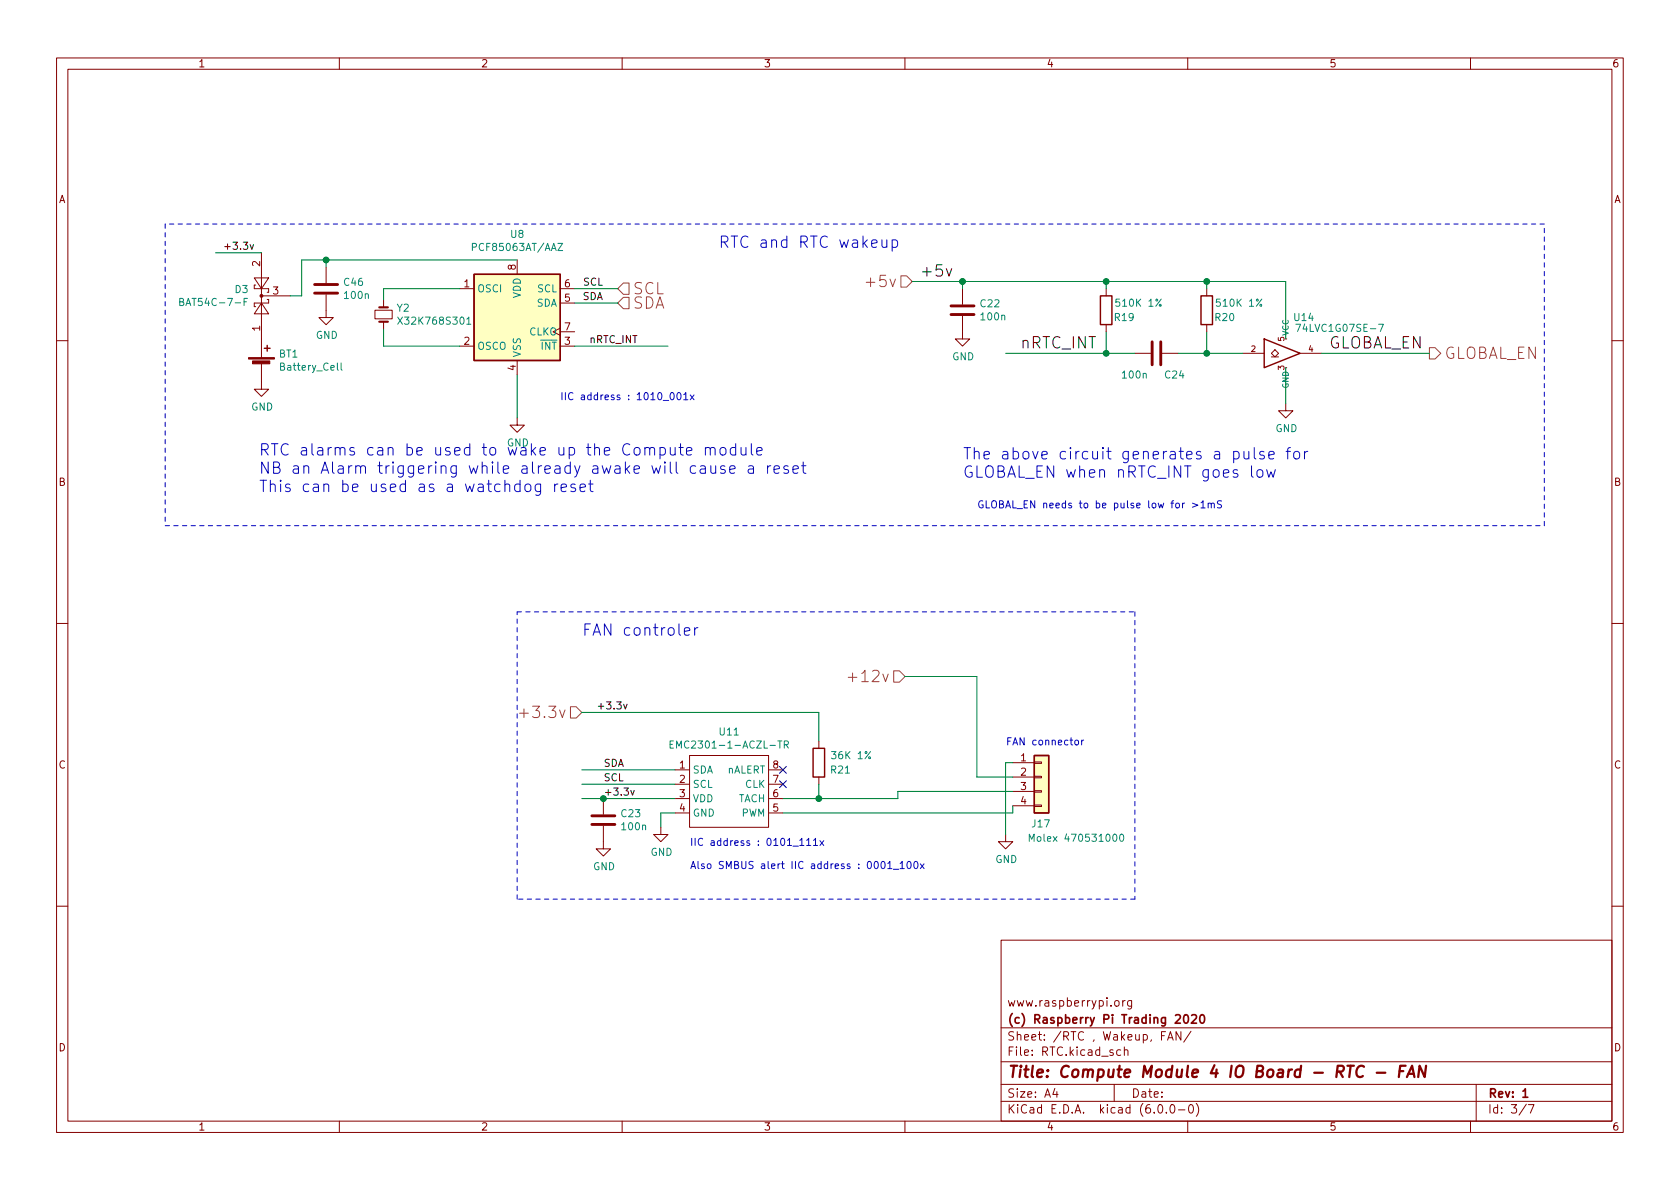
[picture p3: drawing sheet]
<svg xmlns="http://www.w3.org/2000/svg" width="297mm" height="210mm" viewBox="0 0 297 210" stroke-linecap="round" stroke-linejoin="round" font-family="sans-serif">
<g fill="none" stroke="#840000" stroke-width=".18">
<path d="M10 10.2h277v190.1h-277zM12 12.2h273v186.1h-273zM60 10.2v2M110 10.2v2M160 10.2v2M210 10.2v2M260 10.2v2M45 49.1h2.5l-1.3 1.9zM45.2 50.4h-.2v.6h2.5v.7h-.3M46.2 53.6l1.3 1.9h-2.5zM46.2 44.7v18.5M46.2 52.3h5.1"/>
<path d="M47.2 53h.3v.6h-2.5v.6h.2M57.7 52.1v4.1h1.2l-1.2 1.2-1.3-1.2h1.3M57.7 47.3v2.8M66.3 54.9h3v1.5h-3zM67.8 53.1v1.3M67.8 56.9v1.3M81.3 51h2.5M91.4 46v2.5M99.1 58l-1.3 .7 1.3 .6M99.1 51h2.5M99.1 53.6h2.5M99.1 58.7h2.5"/>
<path d="M170.2 55.9v4h1.2l-1.2 1.3-1.3-1.3h1.3M170.2 51v2.8M195.6 51v1.3M195.6 57.4v1.3M213.4 51v1.3M213.4 57.4v1.3M10 60.2h2M46.2 64.3v4.5h1.3l-1.3 1.3-1.2-1.3h1.2M81.3 61.2h2.5M91.4 73.9v1.3h1.3l-1.3 1.2-1.2-1.2h1.2M91.4 63.7v2.6M99.1 61.2h2.5"/>
<path d="M200.7 62.5h2.8M205.5 62.5h2.8M219.7 62.5h3.8M224.8 62.5l.6-.7 .7 .7-.7 .6zM224.8 63.1h1.3M227.3 71.4v1.2h1.3l-1.3 1.3-1.2-1.3h1.2M229.9 62.5h3.8M285 60.2h2M10 110.2h2M285 110.2h2M119.4 136.1h2.5M119.4 138.7h2.5"/>
<path d="M121.9 133.6h14v12.7h-14zM135.9 136.1h2.5M135.9 138.7h2.5M144.8 131.1v1.2M144.8 137.4v1.3M179.1 134.9h3.8M179.1 137.4h3.8M179.1 139.9h3.8M182.9 139.8h1.2v.3h-1.2zM182.9 137.3h1.2v.2h-1.2zM182.9 134.7h1.2v.3h-1.2zM106.7 146v4.1h1.2l-1.2 1.3-1.3-1.3h1.3"/>
<path d="M106.7 141.2v2.8M116.8 146.3v1.3h1.3l-1.3 1.2-1.2-1.2h1.2M119.4 141.2h2.5M119.4 143.8h2.5M135.9 141.2h2.5M135.9 143.8h2.5M177.8 147.6v1.2h1.3l-1.3 1.3-1.3-1.3h1.3M179.1 142.5h3.8M182.9 142.4h1.2v.2h-1.2zM10 160.2h2M177 166.3h108v32h-108zM197.2 177l.4-.1 .3 .3v.4l-.3 .3h-.4l-.1-.3v-.4z"/>
<path d="M198.5 176.9v1M198.9 176.9l-.3 .1-.1 .2M200.1 176.9v1.2l-.3 .3h-.4M200.1 177l-.5-.1-.2 .3v.4l.1 .3h.6M285 160.2h2M60 198.3v2M110 198.3v2M160 198.3v2M177 194.8h108M177 191.8h108M177 187.8h108M177 181.8h108"/>
<path d="M186.5 192.5l-.4 1h1M186.9 193v1M197 191.8v3M198.1 185.7l-.4-.1-.3 .3v.4l.2 .3h.5M198.8 185.8l.2-.2 .4 .1v.9M198.8 185.1v1.5M204.9 195.4l.2-.1a.81 .81 0 0 1 .6 .7 .81 .81 0 0 1-.3 .8h-.2a.81 .81 0 0 1-.6-.6 .81 .81 0 0 1 .3-.8zM205.4 183.1h.5M206.1 182.4h-.7v1.5M206.2 196.7v.1M206.4 183.9l.5-1.5 .5 1.5M206.6 183.5h.7"/>
<path d="M207.1 195.4l.1-.1a.81 .81 0 0 1 .6 .7 .81 .81 0 0 1-.3 .8h-.1a.81 .81 0 0 1-.6-.6 .81 .81 0 0 1 .3-.8zM208.4 196.3h1.1M208.8 182.4v1.5l-.9-1.5v1.5M210 198.3v2M210.4 195.4l.1-.1a.81 .81 0 0 1 .6 .7 .81 .81 0 0 1-.3 .8h-.2a.81 .81 0 0 1-.5-.6 .81 .81 0 0 1 .3-.8zM210.6 182.4l-1.3 1.9M211.5 195.1a1.72 1.72 0 0 1 0 2.3M260 198.3v2M261 191.8v6.5M269.9 195.3l-1.3 1.9M270.2 195.3h1l-.6 1.5"/>
</g>
<path d="M207.8 179.6l.6-.2 .2 .2 .1 .3-.9 1h.9M209.4 179.6l.2-.2a.81 .81 0 0 1 .6 .7 .81 .81 0 0 1-.3 .8h-.1a.81 .81 0 0 1-.4-1.3zM210.7 179.6l.6-.2 .2 .2 .1 .3-1 1h1M212.3 179.6l.2-.2a.81 .81 0 0 1 .6 .7 .81 .81 0 0 1-.3 .8h-.2a.81 .81 0 0 1-.3-1.3zM269.3 193l.4-.5v1.5M269.3 194h.8" fill="none" stroke="#840000" stroke-width=".3"/>
<path d="M241.2 188.7a.88 .88 0 0 0-1-.1 .88 .88 0 0 0-.4 1 .69 .69 0 0 0 .3 .8 .69 .69 0 0 0 .9-.1M243.4 189.7h1.5M247.5 189.4h.6M248.5 188.5h-.9l-.3 2M248.8 190.5l.9-2 .4 2M249 189.9h1M252.1 188.5l-.2 2-.9-2-.2 2" fill="none" stroke="#840000" stroke-width=".4"/>
<path d="M83.8 48.5h15.3v15.2h-15.3zM194.6 52.3h2v5.1h-2zM212.3 52.3h2.1v5.1h-2.1zM223.5 59.9l6.4 2.6-6.4 2.5zM46.7 61.6h1.1M47.2 61.1v1M143.8 132.3h2v5.1h-2zM182.9 133.6h2.5v10.2h-2.5z" fill="none" stroke="#840000" stroke-width=".25"/>
<g fill="none" stroke="#008484" stroke-width=".18">
<path d="M31.8 53.4l.5-.1 .1-.2v-.2l-.6-.1v1.2h.5l.1-.1 .1-.3-.3-.2M43.2 53.4h.4M43.8 52.8h-.6v1.2M70.3 56.1l.9 1.2M71.2 56.1l-.9 1.2M82.5 56.4l.4-.3v1.2M82.5 57.3h.8M98.6 43h.9l-.9 1.3h.9M229.1 57.3h.9l-.6 1.3M243.7 57.3h.9l-.5 1.3M60.3 64.2v1.1l.2 .2M118.5 131.6h.4"/>
<path d="M119.1 131h-.6v1.3h.6M137.5 131h.7M138.7 131.7l.6-.1 .1-.2-.1-.3-.6-.1v1.3M139 131.7l.4 .6M182 148.8v-1.3l.4 .9 .4-.9v1.3M198.1 147.6l.2-.1a.68 .68 0 0 1 .4 .6 .68 .68 0 0 1-.4 .7 .84 .84 0 0 1-.2-1.2z"/>
</g>
<path d="M55.6 51.8h4.1M55.6 50.3h4.1M168.1 55.6h4.1M168.1 54.1h4.1M203.7 60.4v4.1M205.2 60.4v4.1M104.6 145.8h4.1M104.6 144.3h4.1" fill="none" stroke="#840000" stroke-width=".51"/>
<path d="M67.1 56.9h1.5M67.1 54.4h1.5" fill="none" stroke="#840000" stroke-width=".38"/>
<g fill="#840000" stroke="#840000" stroke-width=".18">
<path d="M43.9 63.2h4.6v.3h-4.6z"/>
<path d="M44.7 63.8h3v.5h-3z"/>
<circle cx="46.2" cy="52.3" r=".25"/>
</g>
<g fill="#ffffc2" stroke="#ffffc2" stroke-width=".18">
<path d="M83.8 48.5h15.3v15.2h-15.3z"/>
<path d="M182.9 133.6h2.5v10.2h-2.5z"/>
</g>
<path d="M109.2 51l1-1h1v2.1h-1zM110.2 52.6h1v2h-1l-1-1zM159.3 48.8h1l1 1-1 1h-1zM252.7 61.5h1l1 1-1 1h-1zM150 119.8h1.5M158 118.6h1l1 1-1 1h-1zM91.9 126.1h1.5M100.9 125h1l1 1-1 1h-1z" fill="none" stroke="#848400" stroke-width=".18"/>
<path d="M44.2 43.3l.3 .8 .3-.8M167.3 47.5l.5 1.3 .5-1.3M110.3 124.5l.3 .9 .3-.9M111.5 139.8l.3 .8 .3-.8" fill="none" stroke="#000" stroke-width=".18"/>
<g fill="none" stroke="#0000c2" stroke-width=".18">
<path d="M155.9 42.4l.1 1.3a.54 .54 0 0 0 .8-.1M156.8 42.4v1.3M157.7 42.5l.6-.1 .4 .4v.6l-.2 .3h-.2h-.6M157.7 42.4v2M118.5 79.1l.1 1.3a.55 .55 0 0 0 .8-.1M118.6 69.5l.2-.1a.68 .68 0 0 1 .4 .7 .68 .68 0 0 1-.4 .6l-.2-.1-.1-.4zM119.4 79.1v1.4M119.8 69.5l.2-.1a.68 .68 0 0 1 .4 .7 .68 .68 0 0 1-.4 .6l-.2-.1-.1-.4zM120 79.1h.8M120.3 78.5v1.7l.1 .2 .4 .1M120.9 69.8l.4-.4v1.3M120.9 70.7h.7"/>
<path d="M121.4 79.8l.9-.2-.1-.4-.5-.1-.3 .3 .1 1 .2 .1 .5-.1M122 69.8l.7 .9M122.7 69.8l-.7 .9M124.7 79.3a.5 .5 0 0 1 .9 .1v1.1M124.7 79.1v1.4M125.6 79.4l.3-.3 .4 .1 .1 1.3M127.4 79.3a.54 .54 0 0 1 .5-.2 .54 .54 0 0 1 .5 .4v.6a.54 .54 0 0 1-.6 .4 .54 .54 0 0 1-.5-.4zM130.1 79.2l-.6-.1-.4 .4v.6l.2 .3 .2 .1 .6-.1M130.1 78.5v2M131 79.1l.1 1.3a.54 .54 0 0 0 .8-.1M131.9 79.1v1.4M132.8 78.5v1.7l.3 .3"/>
<path d="M133.8 79.8l1-.2-.1-.4-.6-.1-.3 .3 .1 1 .2 .1 .6-.1M219.9 79.8l.1 1.3a.55 .55 0 0 0 .8-.1M220.8 79.8v1.4M221.8 79.2v1.7l.2 .3M223.5 79.9l-.5-.1-.3 .3 .1 .3 .7 .2 .1 .2-.1 .3-.2 .1-.6-.1M227.4 79.8h.8M228.2 79.2h-.4l-.1 .2v1.8M230.6 79.8v1.4M231.2 79.8a.51 .51 0 0 0-.6 .4M92.9 85.8a.54 .54 0 0 1 .5-.2 .54 .54 0 0 1 .5 .4v.5a.54 .54 0 0 1-.6 .4 .54 .54 0 0 1-.5-.4zM95.6 85.6v1.6a.54 .54 0 0 1-.9 .3M95.6 85.7l-.6-.1-.4 .4v.5l.2 .3 .2 .1 .6-.1"/>
<path d="M98.1 85.6v1.3M98.6 85.6a.51 .51 0 0 0-.5 .4M99.2 86.3l1-.2-.1-.4-.6-.1-.3 .3 .1 .9 .2 .1 .6-.1M101.7 85.7l-.5-.1-.3 .3 .1 .3 .7 .2 .1 .1-.1 .3-.2 .1-.6-.1M102.6 86.3l.9-.2-.1-.4-.6-.1-.2 .3v.9l.2 .1 .6-.1M104.1 85.6h.7M104.4 84.9v1.7l.1 .2 .3 .1M123.9 82.5l.2-.1 .5 .1 .1 1.2M124.7 82.8l-.6 .1a.39 .39 0 0 0-.3 .4 .39 .39 0 0 0 .3 .4l.6-.1M125.7 82.4l.1 1.2a.55 .55 0 0 0 .7-.1M126.5 82.4v1.3M128.2 82.5l-.5-.1-.3 .2 .1 .3 .7 .2 .1 .2-.1 .3-.2 .1-.6-.1"/>
<path d="M129 83l1-.2-.1-.3-.6-.1-.3 .2 .1 1 .2 .1 .6-.1M132.4 82.5l.2-.1 .5 .1 .1 1.2M133.2 82.8l-.6 .1a.39 .39 0 0 0-.3 .4 .39 .39 0 0 0 .3 .4l.6-.1M135.7 82.4v1.3M136.3 82.4a.51 .51 0 0 0-.6 .3M136.9 83l.9-.2-.1-.3-.6-.1-.2 .2 .1 1 .1 .1 .6-.1M139.3 82.5l-.4-.1-.3 .2 .1 .3 .6 .2 .1 .2-.1 .3-.1 .1-.6-.1M140.2 83l1-.2-.1-.3-.6-.1-.3 .2 .1 1 .2 .1 .6-.1M141.7 82.4h.8M142 81.7v1.7l.1 .2 .4 .1M209.4 89l-.3 .2M210.8 89l1 .3-1 .4"/>
<path d="M212.3 88.9l.4-.4v1.3M212.3 89.8h.8M213.6 89.1l.2-.1h.3l.1 .8M213.6 89v.8M214.2 89.2l.1-.2h.3l.1 .8M216 88.6l-.5-.1-.2 .3 .1 .3 .5 .2v.4l-.2 .1h-.4M221.3 82.4v1.7l.3 .3M222.3 83.2a.54 .54 0 0 1 .6-.2 .54 .54 0 0 1 .4 .4v.6a.54 .54 0 0 1-.5 .4 .54 .54 0 0 1-.6-.4zM224 83.1l.3 1.3 .4-1 .4 1 .4-1.3M224.3 80.5l1-.2-.1-.4-.6-.1-.3 .3 .1 1 .2 .1 .6-.1M228.8 80a.54 .54 0 0 1 .6-.2 .54 .54 0 0 1 .4 .4v.6a.54 .54 0 0 1-.5 .4 .54 .54 0 0 1-.6-.4zM121 111.7l1-.2-.1-.4-.6-.1-.3 .3 .1 .9 .2 .1 .6-.1"/>
<path d="M122.8 111v1.3M123.4 111a.51 .51 0 0 0-.6 .4M190.2 130.9h.3l.2 .2v.4l-.2 .2h-.3l-.2-.2zM191.2 130.9v.8M191.6 130.9l-.4 .2M141.4 149.5h.7M142.6 148.6l.4-.4v1.3M142.6 149.5h.7M143.8 148.6l.4-.4v1.3M143.8 149.5h.8M145 148.7l.6 .8M145.6 148.7l-.6 .8"/>
<path d="M155.9 152.4l.2-.1a.68 .68 0 0 1 .4 .7 .68 .68 0 0 1-.4 .6l-.2-.1-.1-.4zM157 152.7l.3-.4v1.3M157 153.6h.7M157.9 153.7h1M159.2 152.7l.3-.4v1.3M159.2 153.6h.7M160.5 152.4l.2-.1a.68 .68 0 0 1 .4 .7 .68 .68 0 0 1-.4 .6l-.2-.1-.1-.4zM161.7 152.4l.2-.1a.68 .68 0 0 1 .4 .7 .68 .68 0 0 1-.4 .6l-.2-.1-.1-.4zM162.7 152.8l.7 .8M163.4 152.8l-.7 .8"/>
</g>
<path d="M29.2 39.6v53.4M273 39.6h-243.8M29.2 93h243.8M273 93v-53.4M91.4 108.2h109.3M200.7 108.2v50.8M91.4 159v-50.8M200.7 159h-109.3" fill="none" stroke="#0000c2" stroke-width=".18" stroke-dasharray=".8 .8"/>
<g fill="none" stroke="#008400" stroke-width=".18">
<path d="M38.1 44.7h8.1M57.7 46v1.3M67.8 58.2v3h13.5M81.3 51h-13.5v2.1M91.4 46h-38.1v6.3h-2M101.6 51h7.6M101.6 53.6h7.6M161.3 49.8h66v10.1M170.2 49.8v1.2M195.6 49.8v1.2M195.6 58.7v3.8M213.4 49.8v1.2"/>
<path d="M213.4 58.7v3.8M91.4 66.3v7.6M101.6 61.2h16.5M177.8 62.5h22.9M208.3 62.5h11.4M227.3 65v6.4M233.7 62.5h19M160 119.6h12.7v17.8h6.4M102.9 126h41.9v5.1M102.9 138.7h16.5M102.9 136.1h16.5M144.8 138.7v2.5"/>
<path d="M179.1 139.9h-20.4v1.3h-20.3M179.1 134.9h-1.3v12.7M102.9 141.2h16.5M119.4 143.8h-2.6v2.5M179.1 142.5v1.3h-40.7"/>
</g>
<path d="M137.8 135.5l1.2 1.2M137.8 138.1l1.2 1.2M139 135.5l-1.2 1.2M139 138.1l-1.2 1.2" fill="none" stroke="#000084" stroke-width=".18"/>
<g fill="#008400" stroke="#008400" stroke-width=".18">
<circle cx="144.8" cy="141.2" r=".51"/>
<circle cx="57.7" cy="46" r=".51"/>
<circle cx="106.7" cy="141.2" r=".51"/>
<circle cx="195.6" cy="49.8" r=".51"/>
<circle cx="213.4" cy="49.8" r=".51"/>
<circle cx="213.4" cy="62.5" r=".51"/>
<circle cx="170.2" cy="49.8" r=".51"/>
<circle cx="195.6" cy="62.5" r=".51"/>
</g>
<g font-size="2.8" fill="#0000c2">
<text x="127" y="43.8">RTC and RTC wakeup</text>
<text x="45.7" y="80.6">RTC alarms can be used to wake up the Compute module</text>
<text x="45.7" y="83.8">NB an Alarm triggering while already awake will cause a reset</text>
<text x="170.2" y="81.3">The above circuit generates a pulse for</text>
<text x="45.7" y="87">This can be used as a watchdog reset</text>
<text x="170.2" y="84.5">GLOBAL_EN when nRTC_INT goes low</text>
<text x="102.9" y="112.4">FAN controler</text>
</g>
<g font-size="2.8" fill="#848400">
<text x="111.8" y="52.1">SCL</text>
<text x="153.9" y="50.8">+5v</text>
<text x="111.8" y="54.6">SDA</text>
<text x="255.3" y="63.5">GLOBAL_EN</text>
<text x="151.1" y="120.6">+12v</text>
<text x="93.2" y="127">+3.3v</text>
</g>
<g font-size="2.8">
<text x="162.6" y="48.9">+5v</text>
<text x="180.3" y="61.6">nRTC_INT</text>
<text x="234.9" y="61.6">GLOBAL_EN</text>
</g>
<text font-size="2.8" fill="#840000" x="178" y="190.6">Title: Compute Module 4 IO Board - RTC - FAN</text>
<g font-size="2.1" fill="#840000">
<text x="178" y="178">www.raspberrypi.org</text>
<text x="178" y="184">Sheet: /RTC , Wakeup, FAN/</text>
<text x="178" y="181">(c) Raspberry Pi Trading 2020</text>
<text x="178" y="186.7">File: RTC.kicad_sch</text>
<text x="178" y="196.9">KiCad E.D.A. kicad (6.0.0-0)</text>
<text x="178" y="194.1">Size: A4</text>
<text x="200" y="194.1">Date:</text>
<text x="263" y="194.1">Rev: 1</text>
<text x="263" y="196.9">Id: 3/7</text>
</g>
<g font-size="1.8" fill="#840000">
<text x="35" y="11.9">1</text>
<text x="85" y="11.9">2</text>
<text x="135" y="11.9">3</text>
<text x="185" y="11.9">4</text>
<text x="235" y="11.9">5</text>
<text x="285" y="11.9">6</text>
<text x="10.3" y="35.9">A</text>
<text x="285.3" y="35.9">A</text>
<text x="46" y="47.1" transform="rotate(-90 46 47.1)">2</text>
<text x="91.2" y="47.7" transform="rotate(-90 91.2 47.7)">8</text>
<text x="48.3" y="52.1">3</text>
<text x="82.1" y="50.8">1</text>
<text x="99.8" y="53.3">5</text>
<text x="99.8" y="50.8">6</text>
<text x="46" y="58.5" transform="rotate(-90 46 58.5)">1</text>
<text x="99.8" y="58.4">7</text>
<text x="82.1" y="61">2</text>
<text x="91.2" y="65.5" transform="rotate(-90 91.2 65.5)">4</text>
<text x="99.8" y="61">3</text>
<text x="10.3" y="85.9">B</text>
<text x="285.3" y="85.9">B</text>
<text x="10.3" y="135.9">C</text>
<text x="120.2" y="135.9">1</text>
<text x="136.7" y="135.9">8</text>
<text x="180.5" y="134.6">1</text>
<text x="180.5" y="137.2">2</text>
<text x="285.3" y="135.9">C</text>
<text x="120.2" y="138.4">2</text>
<text x="120.2" y="141">3</text>
<text x="120.2" y="143.5">4</text>
<text x="136.7" y="143.5">5</text>
<text x="136.7" y="141">6</text>
<text x="136.7" y="138.4">7</text>
<text x="180.5" y="139.7">3</text>
<text x="180.5" y="142.2">4</text>
<text x="10.3" y="185.9">D</text>
<text x="285.3" y="185.9">D</text>
<text x="35" y="199.9">1</text>
<text x="85" y="199.9">2</text>
<text x="135" y="199.9">3</text>
<text x="185" y="199.9">4</text>
<text x="235" y="199.9">5</text>
<text x="285" y="199.9">6</text>
</g>
<g font-size="1.8">
<text x="39.4" y="44.2">+3.3v</text>
<text x="102.9" y="53">SDA</text>
<text x="103.1" y="50.5">SCL</text>
<text x="104.1" y="60.7">nRTC_INT</text>
<text x="105.4" y="125.4">+3.3v</text>
<text x="106.7" y="135.6">SDA</text>
<text x="106.7" y="138.1">SCL</text>
<text x="106.7" y="140.7">+3.3v</text>
</g>
<g font-size="1.8" fill="#008484">
<text x="84" y="44.4">PCF85063AT/AAZ</text>
<text x="90.3" y="42.1">U8</text>
<text x="41.6" y="51.8">D3</text>
<text x="60.9" y="50.5">C46</text>
<text x="61" y="52.9">100n</text>
<text x="84.3" y="51.7">OSCI</text>
<text x="92.1" y="52.8" transform="rotate(-90 92.1 52.8)">VDD</text>
<text x="95" y="51.7">SCL</text>
<text x="32.6" y="54.1">BAT54C-7-F</text>
<text x="55.8" y="59.9">GND</text>
<text x="70.2" y="55.1">Y2</text>
<text x="71.1" y="57.4">X32K768S301</text>
<text x="93.5" y="59.3">CLKO</text>
<text x="94.8" y="54.2">SDA</text>
<text x="173.4" y="54.3">C22</text>
<text x="173.6" y="56.6">100n</text>
<text x="197.1" y="56.8">R19</text>
<text x="197.7" y="54.2">510K 1%</text>
<text x="214.9" y="56.8">R20</text>
<text x="215.4" y="54.2">510K 1%</text>
<text x="228.9" y="56.8">U14</text>
<text x="230" y="58.7">74LVC1G07SE-7</text>
<text x="49.4" y="63.2">BT1</text>
<text x="49.8" y="65.5">Battery_Cell</text>
<text x="84.3" y="61.8">OSCO</text>
<text x="92.1" y="63.2" transform="rotate(-90 92.1 63.2)">VSS</text>
<text x="94.3" y="61.8">~{INT}</text>
<text x="168.3" y="63.7">GND</text>
<text x="198.6" y="66.9">100n</text>
<text x="206" y="66.9">C24</text>
<text x="44.4" y="72.6">GND</text>
<text x="225.5" y="76.4">GND</text>
<text x="89.6" y="78.9">GND</text>
<text x="127.3" y="130">U11</text>
<text x="120.1" y="132.4">EMC2301-1-ACZL-TR</text>
<text x="122.4" y="136.8">SDA</text>
<text x="128.4" y="136.8">nALERT</text>
<text x="147" y="136.8">R21</text>
<text x="147.3" y="134.2">36K 1%</text>
<text x="122.4" y="139.3">SCL</text>
<text x="122.4" y="141.9">VDD</text>
<text x="130.5" y="141.9">TACH</text>
<text x="131.7" y="139.3">CLK</text>
<text x="109.9" y="144.5">C23</text>
<text x="110.1" y="146.8">100n</text>
<text x="122.4" y="144.4">GND</text>
<text x="131.1" y="144.4">PWM</text>
<text x="182.5" y="146.3">J17</text>
<text x="183.1" y="148.8">Molex 470531000</text>
<text x="104.8" y="153.9">GND</text>
<text x="115" y="151.3">GND</text>
<text x="176" y="152.6">GND</text>
</g>
<g font-size="1.8" fill="#0000c2">
<text x="99" y="70.8">IIC address : 1010_001x</text>
<text x="172.7" y="89.9">GLOBAL_EN needs to be pulse low for &gt;1mS</text>
<text x="177.8" y="131.8">FAN connector</text>
<text x="121.9" y="149.6">IIC address : 0101_111x</text>
<text x="121.9" y="153.7">Also SMBUS alert IIC address : 0001_100x</text>
</g>
<g font-size="1.4" fill="#008484">
<text x="227.8" y="59.4" transform="rotate(-90 227.8 59.4)">VCC</text>
<text x="227.8" y="68.7" transform="rotate(-90 227.8 68.7)">GND</text>
</g>
<g font-size="1.4" fill="#840000">
<text x="221.2" y="62.2">2</text>
<text x="227.1" y="65.4" transform="rotate(-90 227.1 65.4)">3</text>
<text x="227.1" y="60.3" transform="rotate(-90 227.1 60.3)">5</text>
<text x="231.4" y="62.2">4</text>
</g>
</svg>
